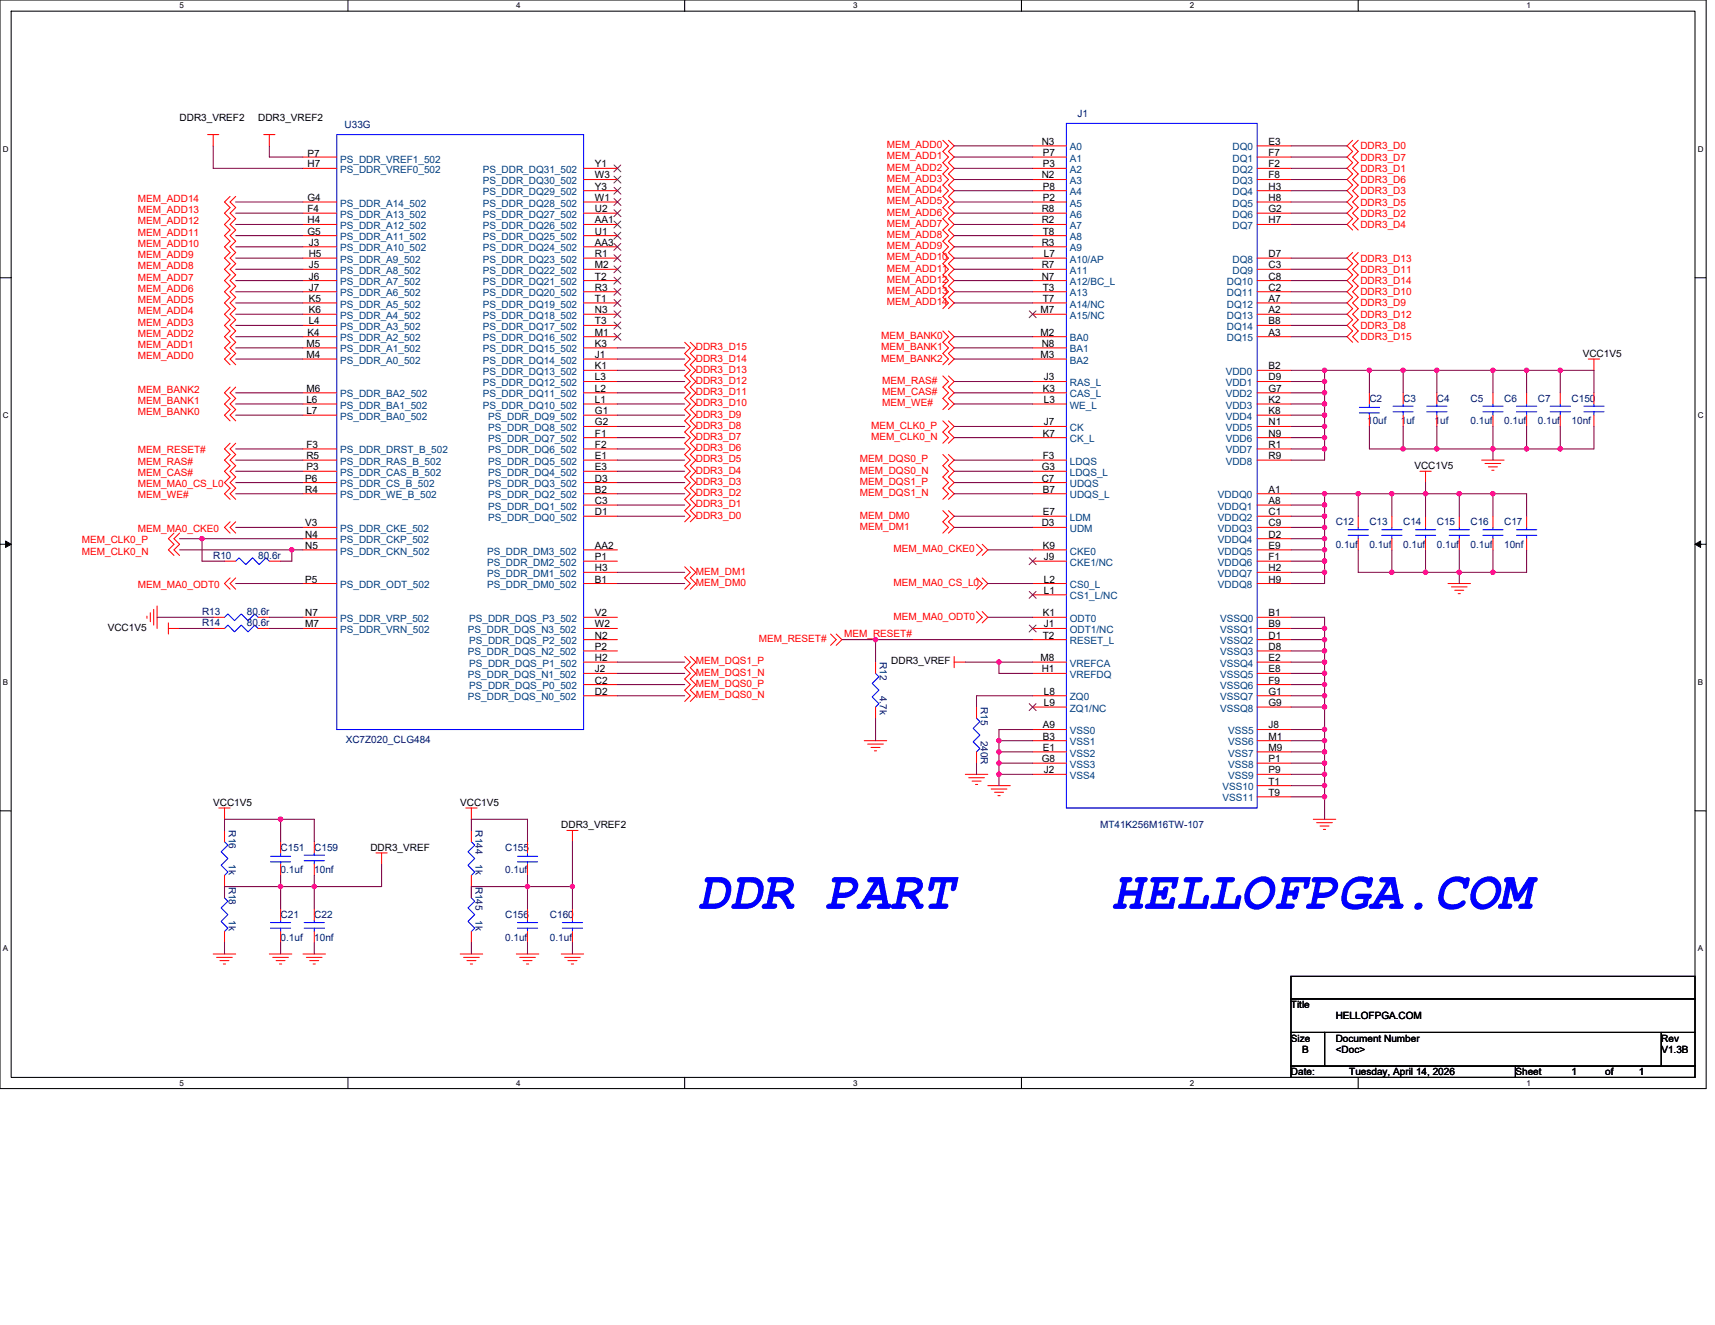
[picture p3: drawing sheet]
<svg xmlns="http://www.w3.org/2000/svg" width="279mm" height="216mm" viewBox="0 0 279 216" stroke-linecap="round" stroke-linejoin="round" font-family="sans-serif">
<path d="M0 0h278v177.4h-278zM1.8 1.8h274.3v173.8h-274.3z" fill="none" stroke="#000" stroke-width=".17"/>
<g fill="#fff">
<path d="M29.3 .2h.7v1.5h-.7z"/>
<path d="M29.3 175.7h.7v1.5h-.7z"/>
</g>
<path d="M56.7 0v1.8M56.7 175.6v1.8" fill="none" stroke="#000" stroke-width=".17"/>
<g fill="#fff">
<path d="M84.1 .2h.7v1.5h-.7z"/>
<path d="M84.1 175.7h.7v1.5h-.7z"/>
</g>
<path d="M111.5 0v1.8M111.5 175.6v1.8" fill="none" stroke="#000" stroke-width=".17"/>
<g fill="#fff">
<path d="M139 .2h.7v1.5h-.7z"/>
<path d="M139 175.7h.7v1.5h-.7z"/>
</g>
<path d="M166.4 0v1.8M166.4 175.6v1.8" fill="none" stroke="#000" stroke-width=".17"/>
<g fill="#fff">
<path d="M193.8 .2h.8v1.5h-.8z"/>
<path d="M193.8 175.7h.8v1.5h-.8z"/>
</g>
<path d="M221.3 0v1.8M221.3 175.6v1.8" fill="none" stroke="#000" stroke-width=".17"/>
<g fill="#fff">
<path d="M248.7 .2h.7v1.5h-.7z"/>
<path d="M248.7 175.7h.7v1.5h-.7z"/>
<path d="M.5 23.5h.9v1.5h-.9z"/>
<path d="M276.6 23.5h1v1.5h-1z"/>
<path d="M.5 67h.9v1.4h-.9z"/>
<path d="M276.6 67h1v1.4h-1z"/>
</g>
<path d="M0 45.3h1.8M276.1 45.3h1.9" fill="none" stroke="#000" stroke-width=".17"/>
<g fill="#fff">
<path d="M.5 110.4h.8v1.5h-.8z"/>
<path d="M276.6 110.4h.9v1.5h-.9z"/>
</g>
<path d="M0 88.7h1.8M276.1 88.7h1.9" fill="none" stroke="#000" stroke-width=".17"/>
<path d="M.9 88.2l.9 .5-.9 .5zM276.1 88.7l1-.5v1z" fill="#000" stroke="#000" stroke-width=".16"/>
<g fill="#fff">
<path d="M.5 153.8h.8v1.5h-.8z"/>
<path d="M276.6 153.8h.9v1.5h-.9z"/>
</g>
<path d="M0 132.1h1.8M276.1 132.1h1.9M210.3 159.1h65.8v3.7h-65.8zM210.3 162.8h65.8v5.4h-65.8zM210.3 168.2h5.5v5.5h-5.5zM210.3 173.7h36.6v1.9h-36.6zM215.8 168.2h54.9v5.5h-54.9zM246.9 173.7h29.2v1.9h-29.2zM270.7 168.2h5.4v5.5h-5.4z" fill="none" stroke="#000" stroke-width=".17"/>
<g fill="none" stroke="#f00" stroke-width=".17">
<path d="M33.8 21.9h1.8M34.7 21.9v1.9M37.5 32l-.9 .9 .9 .9-.9 .9 .9 .9-.9 1 .9 .9-.9 .9 .9 .9-.9 .9 .9 .9-.9 1 .9 .9-.9 .9 .9 .9-.9 .9 .9 .9-.9 .9 .9 1-.9 .9 .9 .9-.9 .9 .9 .9-.9 .9 .9 .9-.9 1 .9 .9-.9 .9 .9 .9-.9 .9 .9 .9M38.4 32l-.9 .9 .9 .9-.9 .9 .9 .9-.9 1 .9 .9-.9 .9 .9 .9-.9 .9 .9 .9-.9 1 .9 .9-.9 .9 .9 .9-.9 .9 .9 .9-.9 .9 .9 1-.9 .9 .9 .9-.9 .9 .9 .9-.9 .9 .9 .9-.9 1 .9 .9-.9 .9 .9 .9-.9 .9 .9 .9M43 21.9h1.8M43.9 21.9v1.9M49.4 32.9h5.5M49.4 34.7h5.5M49.4 36.6h5.5M49.4 38.4h5.5M49.4 27.4h5.5M49.4 25.6h5.5"/>
<path d="M95.1 38.4h5.5M95.1 36.6h5.5M95.1 34.7h5.5M95.1 32.9h5.5M95.1 31.1h5.5M95.1 29.3h5.5M95.1 27.4h5.5M153.6 22.9l.9 .9-.9 .9 .9 .9-.9 .9 .9 .9-.9 .9 .9 1-.9 .9 .9 .9-.9 .9 .9 .9-.9 .9 .9 .9-.9 .9 .9 1-.9 .9 .9 .9-.9 .9 .9 .9-.9 .9 .9 1-.9 .9 .9 .9-.9 .9 .9 .9-.9 .9 .9 .9-.9 1 .9 .9-.9 .9M154.5 22.9l.9 .9-.9 .9 .9 .9-.9 .9 .9 .9-.9 .9 .9 1-.9 .9 .9 .9-.9 .9 .9 .9-.9 .9 .9 .9-.9 .9 .9 1-.9 .9 .9 .9-.9 .9 .9 .9-.9 .9 .9 1-.9 .9 .9 .9-.9 .9 .9 .9-.9 .9 .9 .9-.9 1 .9 .9-.9 .9M168.2 23.8h5.5M168.2 25.6h5.5M168.2 27.4h5.5"/>
<path d="M168.2 29.3h5.5M168.2 31.1h5.5M168.2 32.9h5.5M168.2 34.7h5.5M168.2 36.6h5.5M168.2 38.4h5.5M204.8 23.8h5.5M204.8 25.6h5.5M204.8 27.4h5.5M204.8 29.3h5.5M204.8 31.1h5.5M204.8 32.9h5.5"/>
<path d="M204.8 34.7h5.5M204.8 36.6h5.5M220.4 22.9l-.9 .9 .9 .9-.9 .9 .9 .9-.9 .9 .9 .9-.9 1 .9 .9-.9 .9 .9 .9-.9 .9 .9 .9-.9 .9 .9 .9-.9 1 .9 .9M221.3 22.9l-.9 .9 .9 .9-.9 .9 .9 .9-.9 .9 .9 .9-.9 1 .9 .9-.9 .9 .9 .9-.9 .9 .9 .9-.9 .9 .9 .9-.9 1 .9 .9M49.4 40.2h5.5M49.4 42.1h5.5M49.4 43.9h5.5M49.4 45.7h5.5M49.4 47.5h5.5M49.4 49.4h5.5M49.4 51.2h5.5M49.4 53h5.5"/>
<path d="M49.4 54.9h5.5M49.4 56.7h5.5M49.4 58.5h5.5M95.1 58.5h5.5M95.1 56.7h5.5M95.1 54.9h5.5M95.1 53h5.5M95.1 51.2h5.5M95.1 49.4h5.5M95.1 47.5h5.5M95.1 45.7h5.5M95.1 43.9h5.5"/>
<path d="M95.1 42.1h5.5M95.1 40.2h5.5M111.5 55.8l1 .9-1 .9 1 .9-1 .9 1 .9-1 1 1 .9-1 .9 1 .9-1 .9 1 .9-1 .9 1 .9-1 1 1 .9-1 .9 1 .9-1 .9 1 1-1 .9 1 .9-1 .9 1 .9-1 .9 1 .9-1 .9 1 1-1 .9 1 .9-1 .9 1 .9-1 .9M112.5 55.8l.9 .9-.9 .9 .9 .9-.9 .9 .9 .9-.9 1 .9 .9-.9 .9 .9 .9-.9 .9 .9 .9-.9 .9 .9 .9-.9 1 .9 .9-.9 .9 .9 .9-.9 .9 .9 1-.9 .9 .9 .9-.9 .9 .9 .9-.9 .9 .9 .9-.9 .9 .9 1-.9 .9 .9 .9-.9 .9 .9 .9-.9 .9M153.6 53.9l.9 1-.9 .9 .9 .9-.9 .9 .9 .9-.9 .9M154.5 53.9l.9 1-.9 .9 .9 .9-.9 .9 .9 .9-.9 .9M168.2 40.2h5.5M168.2 42.1h5.5M168.2 43.9h5.5M168.2 45.7h5.5M168.2 47.5h5.5M168.2 49.4h5.5"/>
<path d="M168.2 51.2h5.5M168.2 54.9h5.5M168.2 56.7h5.5M168.2 58.5h5.5M204.8 42.1h5.5M204.8 43.9h5.5M204.8 45.7h5.5M204.8 47.5h5.5M204.8 49.4h5.5M204.8 51.2h5.5M204.8 53h5.5M204.8 54.9h5.5"/>
<path d="M220.4 41.1l-.9 1 .9 .9-.9 .9 .9 .9-.9 .9 .9 .9-.9 .9 .9 1-.9 .9 .9 .9-.9 .9 .9 .9-.9 .9 .9 .9-.9 1 .9 .9M221.3 41.1l-.9 1 .9 .9-.9 .9 .9 .9-.9 .9 .9 .9-.9 .9 .9 1-.9 .9 .9 .9-.9 .9 .9 .9-.9 .9 .9 .9-.9 1 .9 .9M258.8 58.5h1.8M259.7 58.5v1.8M37.5 63.1l-.9 .9 .9 .9-.9 .9 .9 .9-.9 .9 .9 1M37.5 72.2l-.9 1 .9 .9-.9 .9 .9 .9-.9 .9 .9 .9-.9 .9 .9 .9-.9 1 .9 .9M38.4 63.1l-.9 .9 .9 .9-.9 .9 .9 .9-.9 .9 .9 1M38.4 72.2l-.9 1 .9 .9-.9 .9 .9 .9-.9 .9 .9 .9-.9 .9 .9 .9-.9 1 .9 .9M49.4 73.2h5.5M49.4 64h5.5M49.4 65.8h5.5M49.4 67.6h5.5"/>
<path d="M49.4 78.6h5.5M49.4 76.8h5.5M49.4 75h5.5M95.1 78.6h5.5M95.1 76.8h5.5M95.1 75h5.5M95.1 73.2h5.5M95.1 71.3h5.5M95.1 69.5h5.5M95.1 67.6h5.5M95.1 65.8h5.5M95.1 64h5.5"/>
<path d="M95.1 62.2h5.5M95.1 60.3h5.5M153.6 61.3l.9 .9-.9 .9 .9 .9-.9 .9 .9 .9-.9 .9M153.6 68.6l.9 .9-.9 .9 .9 .9-.9 .9M153.6 74.1l.9 .9-.9 .9 .9 .9-.9 .9 .9 .9-.9 .9 .9 1-.9 .9M154.5 61.3l.9 .9-.9 .9 .9 .9-.9 .9 .9 .9-.9 .9M154.5 68.6l.9 .9-.9 .9 .9 .9-.9 .9M154.5 74.1l.9 .9-.9 .9 .9 .9-.9 .9 .9 .9-.9 .9 .9 1-.9 .9M168.2 62.2h5.5M168.2 64h5.5M168.2 65.8h5.5M168.2 69.5h5.5"/>
<path d="M168.2 71.3h5.5M168.2 75h5.5M168.2 76.8h5.5M168.2 78.6h5.5M204.8 60.3h5.5M204.8 62.2h5.5M204.8 64h5.5M204.8 65.8h5.5M204.8 67.6h5.5M204.8 69.5h5.5M204.8 71.3h5.5M204.8 73.2h5.5"/>
<path d="M204.8 75h5.5M223.1 67.6v1.9M223.1 64v1.8M228.6 64v1.8M228.6 67.6v1.9M231.3 76.8h1.9M232.2 76.8v1.8M234.1 64v1.8M234.1 67.6v1.9M241.4 75h3.6M241.9 75.5h2.6M242.5 76.1h1.4"/>
<path d="M243 76.6h.4M243.2 64v1.8M243.2 67.6v1.9M248.7 64v1.8M248.7 67.6v1.9M254.2 64v1.8M254.2 67.6v1.9M259.7 64v1.8M259.7 67.6v1.9M24.5 99.8v1.5M25 99.3v2.6M25.6 98.7v3.7"/>
<path d="M28.3 86.9l-.9 .9 .9 .9-.9 .9 .9 .9M29.3 86.9l-1 .9 1 .9-1 .9 1 .9M36.6 91.4h1.8M37.5 85l-.9 .9 .9 1M37.5 94.2l-.9 .9 .9 .9M38.4 85l-.9 .9 .9 1M38.4 94.2l-.9 .9 .9 .9M43.9 91.4h1.8M49.4 87.8h5.5M49.4 89.6h5.5M49.4 95.1h5.5M49.4 85.9h5.5"/>
<path d="M49.4 80.5h5.5M95.1 84.1h5.5M95.1 82.3h5.5M95.1 80.5h5.5M95.1 95.1h5.5M95.1 93.3h5.5M95.1 91.4h5.5M95.1 89.6h5.5M111.5 92.4l1 .9-1 .9 1 .9-1 .9M112.5 92.4l.9 .9-.9 .9 .9 .9-.9 .9M153.6 83.2l.9 .9-.9 .9 .9 .9-.9 1M154.5 83.2l.9 .9-.9 .9 .9 .9-.9 1"/>
<path d="M159.1 88.7l.9 .9-.9 .9M159.1 94.2l.9 .9-.9 .9M159.1 99.7l.9 .9-.9 .9M160 88.7l.9 .9-.9 .9M160 94.2l.9 .9-.9 .9M160 99.7l.9 .9-.9 .9M168.2 80.5h5.5M168.2 84.1h5.5M168.2 85.9h5.5M168.2 89.6h5.5M168.2 91.4h5.5M168.2 95.1h5.5"/>
<path d="M168.2 96.9h5.5M204.8 80.5h5.5M204.8 82.3h5.5M204.8 84.1h5.5M204.8 85.9h5.5M204.8 87.8h5.5M204.8 89.6h5.5M204.8 91.4h5.5M204.8 93.3h5.5M204.8 95.1h5.5M221.3 84.1v1.8M221.3 87.8v1.8"/>
<path d="M226.8 84.1v1.8M226.8 87.8v1.8M232.2 84.1v1.8M232.2 87.8v1.8M235.9 95.1h3.7M236.5 95.6h2.5M237 96.2h1.5M237.6 96.7h.3M237.7 84.1v1.8M237.7 87.8v1.8M243.2 84.1v1.8M243.2 87.8v1.8"/>
<path d="M248.7 84.1v1.8M248.7 87.8v1.8M23.9 100.4v.4M27.4 102.4h1.9M27.4 101.5v1.8M34.7 100.6h1.9M34.7 102.4h1.9M42.1 100.6h1.8M42.1 102.4h1.8M49.4 102.4h5.5M49.4 100.6h5.5M95.1 111.5h5.5"/>
<path d="M95.1 113.4h5.5M95.1 107.9h5.5M95.1 109.7h5.5M95.1 104.2h5.5M95.1 106.1h5.5M95.1 100.6h5.5M95.1 102.4h5.5M111.5 107l1 .9-1 .9 1 .9-1 .9 1 .9-1 1 1 .9-1 .9M112.5 107l.9 .9-.9 .9 .9 .9-.9 .9 .9 .9-.9 1 .9 .9-.9 .9M135.3 103.3l.9 .9-.9 1M136.2 103.3l1 .9-1 1M142.6 107.9v1.8"/>
<path d="M142.6 115.2v1.8M155.4 107.9h1.9M155.4 107v1.8M159.1 115.2v1.8M168.2 100.6h5.5M168.2 102.4h5.5M168.2 104.2h5.5M168.2 107.9h5.5M168.2 109.7h5.5M168.2 113.4h5.5M168.2 115.2h5.5M168.2 118.9h5.5"/>
<path d="M204.8 100.6h5.5M204.8 102.4h5.5M204.8 104.2h5.5M204.8 106.1h5.5M204.8 107.9h5.5M204.8 109.7h5.5M204.8 111.5h5.5M204.8 113.4h5.5M204.8 115.2h5.5M204.8 118.9h5.5M35.6 131.7h1.9M36.6 131.7v1.8"/>
<path d="M36.6 135.3v1.9M45.7 137.2v1.8M51.2 137.2v1.8M61.3 139h1.8M62.2 139v1.8M75.9 131.7h1.8M76.8 131.7v1.8M76.8 135.3v1.9M85.9 137.2v1.8M92.4 135.3h1.8M93.3 135.3v1.9M140.8 120.7h3.7"/>
<path d="M141.4 121.2h2.5M141.9 121.8h1.5M142.5 122.3h.3M157.3 126.2h3.6M157.8 126.7h2.6M158.4 127.3h1.4M158.9 127.8h.4M159.1 122.5v1.9M160.9 128h3.7M161.5 128.6h2.5M162 129.1h1.5M162.6 129.6h.3"/>
<path d="M168.2 120.7h5.5M168.2 122.5h5.5M168.2 124.4h5.5M168.2 126.2h5.5M204.8 120.7h5.5M204.8 122.5h5.5M204.8 124.4h5.5M204.8 126.2h5.5M204.8 128h5.5M204.8 129.8h5.5M214 133.5h3.6M214.5 134h2.6"/>
<path d="M215.1 134.6h1.4M215.6 135.1h.4M34.7 155.4h3.7M35.3 156h2.5M35.8 156.5h1.5M36.4 157.1h.3M36.6 142.6v3.7M36.6 151.8v1.8M43.9 155.4h3.6M44.4 156h2.6M45 156.5h1.4M45.5 157.1h.4"/>
<path d="M45.7 148.1v1.8M45.7 151.8v1.8M45.7 140.8v1.8M49.4 155.4h3.6M49.9 156h2.6M50.5 156.5h1.4M51 157.1h.4M51.2 140.8v1.8M51.2 148.1v1.8M51.2 151.8v1.8M75 155.4h3.6M75.5 156h2.6"/>
<path d="M76.1 156.5h1.4M76.6 157.1h.4M76.8 142.6v3.7M76.8 151.8v1.8M84.1 155.4h3.7M84.7 156h2.5M85.2 156.5h1.5M85.8 157.1h.3M85.9 148.1v1.8M85.9 151.8v1.8M85.9 140.8v1.8M91.4 155.4h3.7"/>
<path d="M92 156h2.5M92.5 156.5h1.5M93.1 157.1h.4M93.3 148.1v1.8M93.3 151.8v1.8"/>
</g>
<g fill="none" stroke="#00f" stroke-width=".17">
<path d="M54.9 21.9h40.2v97h-40.2zM173.7 20.1h31.1v111.6h-31.1zM221.5 66.4h3.2M221.5 67.3h3.2M223.1 67.3v.3M223.1 65.8v.6M226.9 67.1h3.3M226.9 66.2h3.3M228.6 65.8v.4M228.6 67.1v.5M232.4 67.1h3.3M232.4 66.2h3.3"/>
<path d="M234.1 65.8v.4M234.1 67.1v.5M241.6 67.1h3.3M241.6 66.2h3.3M243.2 65.8v.4M243.2 67.1v.5M247.1 67.1h3.3M247.1 66.2h3.3M248.7 65.8v.4M248.7 67.1v.5M252.5 67.1h3.3M252.5 66.2h3.3"/>
<path d="M254.2 65.8v.4M254.2 67.1v.5M258 67.1h3.3M258 66.2h3.3M259.7 65.8v.4M259.7 67.1v.5M38.4 91.4l.5-.5 1.1 1.1 1.1-1.1 1.1 1.1 1.1-1.1 .6 .5M219.6 87.2h3.3M219.6 86.3h3.3M221.3 85.9v.4M221.3 87.2v.6M225.1 87.2h3.3"/>
<path d="M225.1 86.3h3.3M226.8 85.9v.4M226.8 87.2v.6M230.6 87.2h3.3M230.6 86.3h3.3M232.2 85.9v.4M232.2 87.2v.6M236.1 87.2h3.3M236.1 86.3h3.3M237.7 85.9v.4M237.7 87.2v.6M241.6 87.2h3.3"/>
<path d="M241.6 86.3h3.3M243.2 85.9v.4M243.2 87.2v.6M247.1 87.2h3.3M247.1 86.3h3.3M248.7 85.9v.4M248.7 87.2v.6M36.6 100.6l.5-.6 1.1 1.1 1.1-1.1 1.1 1.1 1.1-1.1 .6 .6M36.6 102.4l.5-.5 1.1 1.1 1.1-1.1 1.1 1.1 1.1-1.1 .6 .5M142.6 109.7l.6 .6-1.1 1.1 1.1 1.1-1.1 1.1 1.1 1.1-.6 .5M159.1 117l.5 .6-1.1 1.1 1.1 1.1-1.1 1.1 1.1 1.1-.5 .5M36.6 137.2l.5 .5-1.1 1.1 1.1 1.1-1.1 1.1 1.1 1.1-.5 .5"/>
<path d="M44.1 139.5h3.2M45.7 139v.5M49.6 139.3h3.3M51.2 139v.3M76.8 137.2l.5 .5-1.1 1.1 1.1 1.1-1.1 1.1 1.1 1.1-.5 .5M84.3 139.5h3.3M85.9 139v.5M36.6 146.3l.5 .6-1.1 1 1.1 1.1-1.1 1.1 1.1 1.1-.5 .6M44.1 140.4h3.2M44.1 151.2h3.2M44.1 150.3h3.2M45.7 149.9v.4"/>
<path d="M45.7 151.2v.6M45.7 140.4v.4M49.6 140.3h3.3M49.6 151.2h3.3M49.6 150.3h3.3M51.2 140.3v.5M51.2 149.9v.4M51.2 151.2v.6M76.8 146.3l.5 .6-1.1 1 1.1 1.1-1.1 1.1 1.1 1.1-.5 .6M84.3 140.4h3.3M84.3 151.2h3.3M84.3 150.3h3.3"/>
<path d="M85.9 149.9v.4M85.9 151.2v.6M85.9 140.4v.4M91.6 151.2h3.3M91.6 150.3h3.3M93.3 149.9v.4M93.3 151.2v.6"/>
</g>
<g fill="none" stroke="#804000" stroke-width=".16">
<path d="M100 39.7l1.2 1.1M100 37.8l1.2 1.2M100 36l1.2 1.1M100 34.2l1.2 1.1M100 32.4l1.2 1.1M100 30.5l1.2 1.1M100 28.7l1.2 1.1M100 26.9l1.2 1.1M101.1 39.7l-1.1 1.1M101.1 37.8l-1.1 1.2M101.1 36l-1.1 1.1M101.1 34.2l-1.1 1.1"/>
<path d="M101.1 32.4l-1.1 1.1M101.1 30.5l-1.1 1.1M101.1 28.7l-1.1 1.1M101.1 26.9l-1.1 1.1M100 54.3l1.2 1.1M100 52.5l1.2 1.1M100 50.7l1.2 1.1M100 48.8l1.2 1.1M100 47l1.2 1.1M100 45.2l1.2 1.1M100 43.3l1.2 1.1M100 41.5l1.2 1.1"/>
<path d="M101.1 54.3l-1.1 1.1M101.1 52.5l-1.1 1.1M101.1 50.7l-1.1 1.1M101.1 48.8l-1.1 1.1M101.1 47l-1.1 1.1M101.1 45.2l-1.1 1.1M101.1 43.3l-1.1 1.1M101.1 41.5l-1.1 1.1M167.7 50.7l1.1 1.1M168.8 50.7l-1.1 1.1M167.7 90.9l1.1 1.1M167.7 96.4l1.1 1.1"/>
<path d="M168.8 90.9l-1.1 1.1M168.8 96.4l-1.1 1.1M167.7 101.9l1.1 1.1M167.7 114.7l1.1 1.1M168.8 101.9l-1.1 1.1M168.8 114.7l-1.1 1.1"/>
</g>
<g fill="none" stroke="#800040" stroke-width=".17">
<path d="M34.7 23.8v3.6h14.7M38.4 32.9h11M38.4 34.7h11M38.4 36.6h11M38.4 38.4h11M43.9 23.8v1.8h5.5M155.4 23.8h12.8M155.4 25.6h12.8M155.4 27.4h12.8M155.4 29.3h12.8M155.4 31.1h12.8M155.4 32.9h12.8"/>
<path d="M155.4 34.7h12.8M155.4 36.6h12.8M155.4 38.4h12.8M210.3 23.8h9.2M210.3 25.6h9.2M210.3 27.4h9.2M210.3 29.3h9.2M210.3 31.1h9.2M210.3 32.9h9.2M210.3 34.7h9.2M210.3 36.6h9.2M38.4 40.2h11"/>
<path d="M38.4 42.1h11M38.4 43.9h11M38.4 45.7h11M38.4 47.5h11M38.4 49.4h11M38.4 51.2h11M38.4 53h11M38.4 54.9h11M38.4 56.7h11M38.4 58.5h11M100.6 56.7h10.9M100.6 58.5h10.9"/>
<path d="M155.4 40.2h12.8M155.4 42.1h12.8M155.4 43.9h12.8M155.4 45.7h12.8M155.4 47.5h12.8M155.4 49.4h12.8M155.4 54.9h12.8M155.4 56.7h12.8M155.4 58.5h12.8M210.3 42.1h9.2M210.3 43.9h9.2M210.3 45.7h9.2"/>
<path d="M210.3 47.5h9.2M210.3 49.4h9.2M210.3 51.2h9.2M210.3 53h9.2M210.3 54.9h9.2M38.4 64h11M38.4 67.6h11M38.4 65.8h11M38.4 73.2h11M38.4 75h11M38.4 76.8h11M38.4 78.6h11"/>
<path d="M100.6 60.3h10.9M100.6 62.2h10.9M100.6 64h10.9M100.6 65.8h10.9M100.6 67.6h10.9M100.6 69.5h10.9M100.6 71.3h10.9M100.6 73.2h10.9M100.6 75h10.9M100.6 76.8h10.9M100.6 78.6h10.9M155.4 62.2h12.8"/>
<path d="M155.4 64h12.8M155.4 65.8h12.8M155.4 69.5h12.8M155.4 71.3h12.8M155.4 75h12.8M155.4 76.8h12.8M155.4 78.6h12.8M210.3 60.3h5.5M210.3 62.2h5.5M210.3 64h5.5M210.3 65.8h5.5M210.3 67.6h5.5"/>
<path d="M210.3 69.5h5.5M210.3 71.3h5.5M210.3 73.2h5.5M215.8 60.3v1.9M215.8 62.2v1.8M215.8 64v1.8M215.8 65.8v1.8M215.8 67.6v1.9M215.8 69.5v1.8M215.8 71.3v1.9M215.8 73.2v1.8h-5.5M215.8 60.3h7.3"/>
<path d="M223.1 60.3h5.5M223.1 60.3v3.7M223.1 69.5v3.7h5.5M228.6 73.2h5.5M228.6 69.5v3.7M228.6 60.3h5.5M228.6 60.3v3.7M232.2 78.6v1.9M234.1 73.2h9.1M234.1 69.5v3.7M234.1 60.3h9.1M234.1 60.3v3.7"/>
<path d="M243.2 73.2h5.5M243.2 60.3h5.5M243.2 60.3v3.7M243.2 69.5v3.7M243.2 73.2v1.8M248.7 69.5v3.7M248.7 60.3h5.5M248.7 73.2h5.5M248.7 60.3v3.7M254.2 69.5v3.7M254.2 60.3h5.5v3.7M254.2 60.3v3.7"/>
<path d="M259.7 69.5v3.7h-5.5M29.3 87.8h3.6M29.3 89.6h18.2M32.9 87.8h16.5M32.9 87.8v3.6h3.7M38.4 95.1h11M38.4 85.9h11M38.4 80.5h11M47.5 89.6v1.8h-1.8M47.5 89.6h1.9M100.6 95.1h10.9M100.6 82.3h10.9"/>
<path d="M100.6 84.1h10.9M100.6 93.3h10.9M100.6 80.5h10.9M155.4 84.1h12.8M155.4 85.9h12.8M155.4 80.5h12.8M160.9 95.1h7.3M160.9 89.6h7.3M210.3 82.3h5.5M210.3 84.1h5.5M210.3 85.9h5.5M210.3 87.8h5.5"/>
<path d="M210.3 89.6h5.5M210.3 91.4h5.5M210.3 93.3h5.5M210.3 80.5h5.5M215.8 82.3v1.8M215.8 84.1v1.8M215.8 85.9v1.9M215.8 87.8v1.8M215.8 89.6v1.8M215.8 91.4v1.9M215.8 93.3v1.8h-5.5M215.8 80.5h5.5"/>
<path d="M215.8 80.5v1.8M221.3 89.6v3.7h5.5M221.3 80.5h5.5M221.3 80.5v3.6M226.8 89.6v3.7M226.8 80.5h5.4M226.8 93.3h5.4M226.8 80.5v3.6M232.2 80.5h5.5M232.2 93.3h5.5M232.2 80.5v3.6M232.2 89.6v3.7"/>
<path d="M237.7 93.3h5.5M237.7 89.6v3.7M237.7 93.3v1.8M237.7 80.5h5.5M237.7 80.5v3.6M243.2 80.5h5.5v3.6M243.2 80.5v3.6M243.2 89.6v3.7M248.7 89.6v3.7h-5.5M25.6 100.6h9.1M29.3 102.4h5.4M43.9 100.6h5.5"/>
<path d="M43.9 102.4h5.5M100.6 113.4h10.9M100.6 107.9h10.9M100.6 109.7h10.9M100.6 111.5h10.9M137.2 104.2h5.4M142.6 104.2v3.7M142.6 104.2h25.6M142.6 117v3.7M157.3 107.9h5.5M160.9 100.6h7.3M162.8 107.9v1.8h5.4"/>
<path d="M162.8 107.9h5.4M168.2 113.4h-9.1v1.8M168.2 118.9h-5.4v1.8M210.3 100.6h5.5v1.8M210.3 102.4h5.5M210.3 113.4h5.5M210.3 104.2h5.5M210.3 106.1h5.5M210.3 107.9h5.5M210.3 109.7h5.5M210.3 111.5h5.5M210.3 115.2h5.5"/>
<path d="M210.3 118.9h5.5M215.8 102.4v1.8M215.8 113.4v1.8M215.8 104.2v1.9M215.8 106.1v1.8M215.8 107.9v1.8M215.8 109.7v1.8M215.8 111.5v1.9M215.8 115.2v3.7M215.8 118.9v1.8M45.7 133.5h5.5v3.7M45.7 133.5h-9.1v1.8"/>
<path d="M45.7 133.5v3.7M76.8 135.3v-1.8h9.1v3.7M93.3 137.2v7.3M159.1 124.4v1.8M162.8 120.7v1.8M162.8 122.5v1.9M162.8 124.4v1.8M162.8 126.2v1.8M162.8 120.7h5.4M162.8 122.5h5.4M162.8 124.4h5.4M162.8 126.2h5.4"/>
<path d="M210.3 120.7h5.5M210.3 122.5h5.5M210.3 124.4h5.5M210.3 126.2h5.5M210.3 128h5.5M210.3 129.8h5.5M215.8 120.7v1.8M215.8 122.5v1.9M215.8 124.4v1.8M215.8 126.2v1.8M215.8 128v1.8M215.8 129.8v3.7"/>
<path d="M36.6 153.6v1.8M45.7 144.5h5.5M45.7 142.6v1.9M45.7 144.5h-9.1v1.8M45.7 144.5v3.6M45.7 153.6v1.8M51.2 142.6v1.9M51.2 144.5v3.6M51.2 153.6v1.8M62.2 140.8v3.7h-11M76.8 153.6v1.8M85.9 153.6v1.8"/>
<path d="M85.9 142.6v1.9M85.9 144.5h-9.1v1.8M85.9 144.5v3.6M85.9 144.5h7.4M93.3 144.5v3.6M93.3 153.6v1.8"/>
</g>
<g fill="#f0f" stroke="#f0f" stroke-width=".17">
<circle cx="223.1" cy="60.3" r=".36"/>
<circle cx="215.8" cy="60.3" r=".35"/>
<circle cx="228.6" cy="60.3" r=".36"/>
<circle cx="234.1" cy="60.3" r=".35"/>
<circle cx="248.7" cy="60.3" r=".35"/>
<circle cx="243.2" cy="60.3" r=".35"/>
<circle cx="254.2" cy="60.3" r=".35"/>
<circle cx="215.8" cy="62.2" r=".35"/>
<circle cx="215.8" cy="64" r=".36"/>
<circle cx="215.8" cy="65.8" r=".35"/>
<circle cx="215.8" cy="69.5" r=".35"/>
<circle cx="215.8" cy="67.6" r=".36"/>
<circle cx="234.1" cy="73.1" r=".36"/>
<circle cx="254.2" cy="73.1" r=".36"/>
<circle cx="215.8" cy="71.3" r=".35"/>
<circle cx="215.8" cy="73.1" r=".36"/>
<circle cx="228.6" cy="73.1" r=".36"/>
<circle cx="248.7" cy="73.1" r=".36"/>
<circle cx="243.2" cy="73.1" r=".36"/>
<circle cx="215.8" cy="80.4" r=".35"/>
<circle cx="221.3" cy="80.4" r=".35"/>
<circle cx="226.7" cy="80.4" r=".35"/>
<circle cx="232.2" cy="80.4" r=".36"/>
<circle cx="237.7" cy="80.4" r=".36"/>
<circle cx="243.2" cy="80.4" r=".35"/>
<circle cx="215.8" cy="82.3" r=".36"/>
<circle cx="215.8" cy="84.1" r=".35"/>
<circle cx="215.8" cy="85.9" r=".36"/>
<circle cx="32.9" cy="87.8" r=".35"/>
<circle cx="215.8" cy="87.8" r=".35"/>
<circle cx="47.5" cy="89.6" r=".35"/>
<circle cx="215.8" cy="91.4" r=".36"/>
<circle cx="215.8" cy="89.6" r=".35"/>
<circle cx="226.7" cy="93.2" r=".35"/>
<circle cx="232.2" cy="93.2" r=".36"/>
<circle cx="237.7" cy="93.2" r=".36"/>
<circle cx="243.2" cy="93.2" r=".35"/>
<circle cx="215.8" cy="93.2" r=".35"/>
<circle cx="215.8" cy="102.4" r=".35"/>
<circle cx="142.6" cy="104.2" r=".36"/>
<circle cx="215.8" cy="104.2" r=".36"/>
<circle cx="215.8" cy="106.1" r=".35"/>
<circle cx="162.7" cy="107.9" r=".35"/>
<circle cx="215.8" cy="109.7" r=".36"/>
<circle cx="215.8" cy="107.9" r=".35"/>
<circle cx="215.8" cy="113.4" r=".36"/>
<circle cx="215.8" cy="111.5" r=".35"/>
<circle cx="45.7" cy="133.5" r=".36"/>
<circle cx="215.8" cy="115.2" r=".35"/>
<circle cx="215.8" cy="118.8" r=".36"/>
<circle cx="162.7" cy="120.7" r=".35"/>
<circle cx="215.8" cy="120.7" r=".35"/>
<circle cx="162.7" cy="122.5" r=".36"/>
<circle cx="215.8" cy="122.5" r=".36"/>
<circle cx="215.8" cy="124.3" r=".35"/>
<circle cx="45.7" cy="144.4" r=".36"/>
<circle cx="51.2" cy="144.4" r=".35"/>
<circle cx="93.2" cy="144.4" r=".35"/>
<circle cx="85.9" cy="144.4" r=".36"/>
<circle cx="162.7" cy="126.2" r=".35"/>
<circle cx="162.7" cy="124.3" r=".35"/>
<circle cx="215.8" cy="128" r=".36"/>
<circle cx="215.8" cy="126.2" r=".35"/>
<circle cx="215.8" cy="129.8" r=".35"/>
</g>
<g font-size="8.8" fill="#00f">
<text x="113.4" y="148.1">DDR PART</text>
<text x="181" y="148.1">HELLOFPGA.COM</text>
</g>
<g font-size="1.6">
<text x="29.3" y="19.8">DDR3_VREF2</text>
<text x="42.1" y="19.8">DDR3_VREF2</text>
<text x="169.7" y="23.6">N3</text>
<text x="206.7" y="23.6">E3</text>
<text x="50.1" y="27.3">H7</text>
<text x="50.1" y="25.6">P7</text>
<text x="96.9" y="29.1">W3</text>
<text x="96.9" y="27.3">Y1</text>
<text x="169.7" y="29.1">N2</text>
<text x="169.9" y="25.4">P7</text>
<text x="169.9" y="27.3">P3</text>
<text x="206.7" y="25.4">F7</text>
<text x="206.7" y="27.3">F2</text>
<text x="206.7" y="29.1">F8</text>
<text x="50.1" y="32.7">G4</text>
<text x="50.1" y="34.6">F4</text>
<text x="96.9" y="34.6">U2</text>
<text x="96.9" y="32.7">W1</text>
<text x="96.9" y="30.9">Y3</text>
<text x="169.7" y="34.6">R8</text>
<text x="169.9" y="30.9">P8</text>
<text x="169.9" y="32.7">P2</text>
<text x="206.7" y="30.9">H3</text>
<text x="206.7" y="32.7">H8</text>
<text x="206.7" y="34.6">G2</text>
<text x="50.1" y="36.4">H4</text>
<text x="50.1" y="38.2">G5</text>
<text x="50.3" y="40.1">J3</text>
<text x="50.3" y="41.9">H5</text>
<text x="96.9" y="41.9">R1</text>
<text x="96.9" y="40.1">AA3</text>
<text x="96.9" y="38.2">U1</text>
<text x="96.9" y="36.4">AA1</text>
<text x="169.7" y="36.4">R2</text>
<text x="169.7" y="40.1">R3</text>
<text x="169.9" y="38.2">T8</text>
<text x="170.1" y="41.9">L7</text>
<text x="206.7" y="36.4">H7</text>
<text x="206.7" y="41.9">D7</text>
<text x="50.3" y="43.7">J5</text>
<text x="50.3" y="45.6">J6</text>
<text x="50.3" y="47.4">J7</text>
<text x="96.9" y="47.4">R3</text>
<text x="96.9" y="45.6">T2</text>
<text x="96.9" y="43.7">M2</text>
<text x="169.7" y="43.7">R7</text>
<text x="169.7" y="45.6">N7</text>
<text x="169.9" y="47.4">T3</text>
<text x="206.7" y="45.6">C8</text>
<text x="206.7" y="47.4">C2</text>
<text x="206.7" y="43.7">C3</text>
<text x="50.3" y="49.2">K5</text>
<text x="50.3" y="51">K6</text>
<text x="50.3" y="52.9">L4</text>
<text x="96.9" y="52.9">T3</text>
<text x="96.9" y="51">N3</text>
<text x="96.9" y="49.2">T1</text>
<text x="169.5" y="51">M7</text>
<text x="169.9" y="49.2">T7</text>
<text x="206.7" y="49.2">A7</text>
<text x="206.7" y="51">A2</text>
<text x="206.7" y="52.9">B8</text>
<text x="49.9" y="56.5">M5</text>
<text x="49.9" y="58.4">M4</text>
<text x="50.1" y="54.7">K4</text>
<text x="96.9" y="58.4">J1</text>
<text x="96.9" y="56.5">K3</text>
<text x="96.9" y="54.7">M1</text>
<text x="169.5" y="54.7">M2</text>
<text x="169.5" y="58.4">M3</text>
<text x="169.7" y="56.5">N8</text>
<text x="206.7" y="54.7">A3</text>
<text x="257.9" y="58.2">VCC1V5</text>
<text x="49.9" y="63.8">M6</text>
<text x="49.9" y="65.7">L6</text>
<text x="96.9" y="65.7">L1</text>
<text x="96.9" y="63.8">L2</text>
<text x="96.9" y="62">L3</text>
<text x="96.9" y="60.2">K1</text>
<text x="169.9" y="63.8">K3</text>
<text x="170.1" y="62">J3</text>
<text x="170.1" y="65.7">L3</text>
<text x="206.7" y="60.2">B2</text>
<text x="206.7" y="62">D9</text>
<text x="206.7" y="63.8">G7</text>
<text x="206.7" y="65.7">K2</text>
<text x="49.9" y="67.5">L7</text>
<text x="96.9" y="71.1">F1</text>
<text x="96.9" y="69.3">G2</text>
<text x="96.9" y="67.5">G1</text>
<text x="169.9" y="71.1">K7</text>
<text x="170.1" y="69.3">J7</text>
<text x="206.7" y="67.5">K8</text>
<text x="206.7" y="69.3">N1</text>
<text x="206.7" y="71.1">N9</text>
<text x="49.9" y="73">F3</text>
<text x="49.9" y="76.6">P3</text>
<text x="49.9" y="74.8">R5</text>
<text x="96.9" y="76.6">E3</text>
<text x="96.9" y="74.8">E1</text>
<text x="96.9" y="73">F2</text>
<text x="169.7" y="76.6">G3</text>
<text x="169.9" y="74.8">F3</text>
<text x="206.7" y="73">R1</text>
<text x="206.7" y="74.8">R9</text>
<text x="230.4" y="76.5">VCC1V5</text>
<text x="49.7" y="78.5">P6</text>
<text x="49.7" y="80.3">R4</text>
<text x="96.9" y="83.9">D1</text>
<text x="96.9" y="82.1">C3</text>
<text x="96.9" y="80.3">B2</text>
<text x="96.9" y="78.5">D3</text>
<text x="169.7" y="78.5">C7</text>
<text x="169.9" y="80.3">B7</text>
<text x="169.9" y="83.9">E7</text>
<text x="206.7" y="80.3">A1</text>
<text x="206.7" y="82.1">A8</text>
<text x="206.7" y="83.9">C1</text>
<text x="49.7" y="87.6">N4</text>
<text x="49.7" y="89.4">N5</text>
<text x="49.7" y="85.8">V3</text>
<text x="96.9" y="89.4">AA2</text>
<text x="169.7" y="85.8">D3</text>
<text x="169.9" y="89.4">K9</text>
<text x="206.7" y="85.8">C9</text>
<text x="206.7" y="87.6">D2</text>
<text x="206.7" y="89.4">E9</text>
<text x="49.7" y="94.9">P5</text>
<text x="96.9" y="94.9">B1</text>
<text x="96.9" y="93.1">H3</text>
<text x="96.9" y="91.3">P1</text>
<text x="170.1" y="91.3">J9</text>
<text x="170.1" y="94.9">L2</text>
<text x="206.7" y="91.3">F1</text>
<text x="206.7" y="93.1">H2</text>
<text x="206.7" y="94.9">H9</text>
<text x="49.7" y="100.4">N7</text>
<text x="96.9" y="100.4">V2</text>
<text x="169.9" y="100.4">K1</text>
<text x="170.1" y="96.8">L1</text>
<text x="206.7" y="100.4">B1</text>
<text x="17.5" y="102.8">VCC1V5</text>
<text x="49.7" y="102.2">M7</text>
<text x="96.9" y="107.7">H2</text>
<text x="96.9" y="104.1">N2</text>
<text x="96.9" y="105.9">P2</text>
<text x="96.9" y="102.2">W2</text>
<text x="169.5" y="107.7">M8</text>
<text x="169.9" y="104.1">T2</text>
<text x="170.1" y="102.2">J1</text>
<text x="206.7" y="102.2">B9</text>
<text x="206.7" y="104.1">D1</text>
<text x="206.7" y="105.9">D8</text>
<text x="206.7" y="107.7">E2</text>
<text x="96.9" y="111.4">C2</text>
<text x="96.9" y="113.2">D2</text>
<text x="96.9" y="109.6">J2</text>
<text x="145.2" y="108.3">DDR3_VREF</text>
<text x="169.7" y="109.6">H1</text>
<text x="170.1" y="113.2">L8</text>
<text x="206.7" y="109.6">E8</text>
<text x="206.7" y="111.4">F9</text>
<text x="206.7" y="113.2">G1</text>
<text x="169.9" y="118.7">A9</text>
<text x="170.1" y="115">L9</text>
<text x="206.7" y="115">G9</text>
<text x="206.7" y="118.7">J8</text>
<text x="169.7" y="124.2">G8</text>
<text x="169.9" y="120.5">B3</text>
<text x="169.9" y="122.4">E1</text>
<text x="206.7" y="120.5">M1</text>
<text x="206.7" y="122.4">M9</text>
<text x="206.7" y="124.2">P1</text>
<text x="34.7" y="131.3">VCC1V5</text>
<text x="75" y="131.3">VCC1V5</text>
<text x="170.1" y="126">J2</text>
<text x="206.7" y="127.8">T1</text>
<text x="206.7" y="129.7">T9</text>
<text x="206.7" y="126">P9</text>
<text x="91.4" y="135">DDR3_VREF2</text>
<text x="60.3" y="138.6">DDR3_VREF</text>
<text x="210.3" y="164.2">Title</text>
<text x="217.6" y="166.1">HELLOFPGA.COM</text>
<text x="210.3" y="169.7">Size</text>
<text x="212.1" y="171.6">B</text>
<text x="217.6" y="169.7">Document Number</text>
<text x="217.6" y="171.6">&lt;Doc&gt;</text>
<text x="270.7" y="169.7">Rev</text>
<text x="270.7" y="171.6">V1.3B</text>
<text x="210.3" y="175.2">Date:</text>
<text x="219.8" y="175.2">Tuesday, April 14, 2026</text>
<text x="246.9" y="175.2">Sheet</text>
<text x="256" y="175.2">1</text>
<text x="261.5" y="175.2">of</text>
<text x="267" y="175.2">1</text>
</g>
<g font-size="1.6" fill="#000080">
<text x="56.1" y="20.8">U33G</text>
<text x="175.6" y="19">J1</text>
<text x="223.1" y="65.5">C2</text>
<text x="228.6" y="65.5">C3</text>
<text x="234.1" y="65.5">C4</text>
<text x="239.6" y="65.5">C5</text>
<text x="245" y="65.5">C6</text>
<text x="250.5" y="65.5">C7</text>
<text x="256" y="65.5">C150</text>
<text x="222.7" y="69.1">10uf</text>
<text x="228.2" y="69.1">1uf</text>
<text x="233.7" y="69.1">1uf</text>
<text x="239.6" y="69.1">0.1uf</text>
<text x="245" y="69.1">0.1uf</text>
<text x="250.5" y="69.1">0.1uf</text>
<text x="256" y="69.1">10nf</text>
<text x="217.6" y="85.6">C12</text>
<text x="217.6" y="89.3">0.1uf</text>
<text x="223.1" y="85.6">C13</text>
<text x="223.1" y="89.3">0.1uf</text>
<text x="228.6" y="85.6">C14</text>
<text x="228.6" y="89.3">0.1uf</text>
<text x="234.1" y="85.6">C15</text>
<text x="234.1" y="89.3">0.1uf</text>
<text x="239.6" y="85.6">C16</text>
<text x="239.6" y="89.3">0.1uf</text>
<text x="245" y="85.6">C17</text>
<text x="245" y="89.3">10nf</text>
<text x="34.7" y="91.1">R10</text>
<text x="42.1" y="91.1">80.6r</text>
<text x="32.9" y="100.2">R13</text>
<text x="40.2" y="100.2">80.6r</text>
<text x="32.9" y="102.1">R14</text>
<text x="40.2" y="102.1">80.6r</text>
<text x="143.3" y="107.9" transform="rotate(90 143.3 107.9)">R12</text>
<text x="143.3" y="113.4" transform="rotate(90 143.3 113.4)">4.7k</text>
<text x="159.8" y="115.2" transform="rotate(90 159.8 115.2)">R15</text>
<text x="56.3" y="121.1">XC7Z020_CLG484</text>
<text x="159.8" y="120.7" transform="rotate(90 159.8 120.7)">240R</text>
<text x="37.3" y="135.3" transform="rotate(90 37.3 135.3)">R16</text>
<text x="77.5" y="135.3" transform="rotate(90 77.5 135.3)">R144</text>
<text x="179.2" y="135">MT41K256M16TW-107</text>
<text x="37.3" y="140.8" transform="rotate(90 37.3 140.8)">1k</text>
<text x="45.7" y="138.6">C151</text>
<text x="45.7" y="142.3">0.1uf</text>
<text x="51.2" y="138.6">C159</text>
<text x="51.2" y="142.3">10nf</text>
<text x="77.5" y="140.8" transform="rotate(90 77.5 140.8)">1k</text>
<text x="82.3" y="138.6">C155</text>
<text x="82.3" y="142.3">0.1uf</text>
<text x="37.3" y="144.5" transform="rotate(90 37.3 144.5)">R18</text>
<text x="37.3" y="149.9" transform="rotate(90 37.3 149.9)">1k</text>
<text x="45.7" y="149.6">C21</text>
<text x="51.2" y="149.6">C22</text>
<text x="77.5" y="144.5" transform="rotate(90 77.5 144.5)">R145</text>
<text x="77.5" y="149.9" transform="rotate(90 77.5 149.9)">1k</text>
<text x="82.3" y="149.6">C156</text>
<text x="89.6" y="149.6">C160</text>
<text x="45.7" y="153.3">0.1uf</text>
<text x="51.2" y="153.3">10nf</text>
<text x="82.3" y="153.3">0.1uf</text>
<text x="89.6" y="153.3">0.1uf</text>
</g>
<g font-size="1.6" fill="#004080">
<text x="55.4" y="28.2">PS_DDR_VREF0_502</text>
<text x="55.4" y="26.5">PS_DDR_VREF1_502</text>
<text x="78.6" y="30">PS_DDR_DQ30_502</text>
<text x="78.6" y="28.2">PS_DDR_DQ31_502</text>
<text x="174.3" y="24.5">A0</text>
<text x="174.3" y="26.4">A1</text>
<text x="174.3" y="28.2">A2</text>
<text x="174.3" y="30">A3</text>
<text x="200.8" y="24.5">DQ0</text>
<text x="200.8" y="26.4">DQ1</text>
<text x="200.8" y="28.2">DQ2</text>
<text x="200.8" y="30">DQ3</text>
<text x="55.4" y="33.7">PS_DDR_A14_502</text>
<text x="55.4" y="35.5">PS_DDR_A13_502</text>
<text x="78.6" y="35.5">PS_DDR_DQ27_502</text>
<text x="78.6" y="33.7">PS_DDR_DQ28_502</text>
<text x="78.6" y="31.8">PS_DDR_DQ29_502</text>
<text x="174.3" y="31.8">A4</text>
<text x="174.3" y="33.7">A5</text>
<text x="174.3" y="35.5">A6</text>
<text x="200.8" y="31.8">DQ4</text>
<text x="200.8" y="33.7">DQ5</text>
<text x="200.8" y="35.5">DQ6</text>
<text x="55.4" y="37.3">PS_DDR_A12_502</text>
<text x="55.4" y="39.1">PS_DDR_A11_502</text>
<text x="55.4" y="41">PS_DDR_A10_502</text>
<text x="78.6" y="41">PS_DDR_DQ24_502</text>
<text x="78.6" y="39.1">PS_DDR_DQ25_502</text>
<text x="78.6" y="37.3">PS_DDR_DQ26_502</text>
<text x="174.3" y="37.3">A7</text>
<text x="174.3" y="39.1">A8</text>
<text x="174.3" y="41">A9</text>
<text x="200.8" y="37.3">DQ7</text>
<text x="55.4" y="42.8">PS_DDR_A9_502</text>
<text x="55.4" y="44.6">PS_DDR_A8_502</text>
<text x="55.4" y="46.5">PS_DDR_A7_502</text>
<text x="78.6" y="46.5">PS_DDR_DQ21_502</text>
<text x="78.6" y="44.6">PS_DDR_DQ22_502</text>
<text x="78.6" y="42.8">PS_DDR_DQ23_502</text>
<text x="174.3" y="42.8">A10/AP</text>
<text x="174.3" y="44.6">A11</text>
<text x="174.3" y="46.5">A12/BC_L</text>
<text x="199.9" y="46.5">DQ10</text>
<text x="200.8" y="42.8">DQ8</text>
<text x="200.8" y="44.6">DQ9</text>
<text x="55.4" y="48.3">PS_DDR_A6_502</text>
<text x="55.4" y="50.1">PS_DDR_A5_502</text>
<text x="55.4" y="51.9">PS_DDR_A4_502</text>
<text x="55.4" y="53.8">PS_DDR_A3_502</text>
<text x="78.6" y="53.8">PS_DDR_DQ17_502</text>
<text x="78.6" y="51.9">PS_DDR_DQ18_502</text>
<text x="78.6" y="50.1">PS_DDR_DQ19_502</text>
<text x="78.6" y="48.3">PS_DDR_DQ20_502</text>
<text x="174.3" y="48.3">A13</text>
<text x="174.3" y="50.1">A14/NC</text>
<text x="174.3" y="51.9">A15/NC</text>
<text x="199.9" y="48.3">DQ11</text>
<text x="199.9" y="50.1">DQ12</text>
<text x="199.9" y="51.9">DQ13</text>
<text x="199.9" y="53.8">DQ14</text>
<text x="55.4" y="55.6">PS_DDR_A2_502</text>
<text x="55.4" y="57.4">PS_DDR_A1_502</text>
<text x="55.4" y="59.3">PS_DDR_A0_502</text>
<text x="78.6" y="59.3">PS_DDR_DQ14_502</text>
<text x="78.6" y="57.4">PS_DDR_DQ15_502</text>
<text x="78.6" y="55.6">PS_DDR_DQ16_502</text>
<text x="174.3" y="55.6">BA0</text>
<text x="174.3" y="57.4">BA1</text>
<text x="174.3" y="59.3">BA2</text>
<text x="199.9" y="55.6">DQ15</text>
<text x="55.4" y="64.7">PS_DDR_BA2_502</text>
<text x="78.6" y="64.7">PS_DDR_DQ11_502</text>
<text x="78.6" y="62.9">PS_DDR_DQ12_502</text>
<text x="78.6" y="61.1">PS_DDR_DQ13_502</text>
<text x="174.3" y="62.9">RAS_L</text>
<text x="174.3" y="64.7">CAS_L</text>
<text x="199.7" y="61.1">VDD0</text>
<text x="199.7" y="62.9">VDD1</text>
<text x="199.7" y="64.7">VDD2</text>
<text x="55.4" y="66.6">PS_DDR_BA1_502</text>
<text x="55.4" y="68.4">PS_DDR_BA0_502</text>
<text x="78.6" y="66.6">PS_DDR_DQ10_502</text>
<text x="79.5" y="70.2">PS_DDR_DQ8_502</text>
<text x="79.5" y="68.4">PS_DDR_DQ9_502</text>
<text x="174.3" y="66.6">WE_L</text>
<text x="174.3" y="70.2">CK</text>
<text x="199.7" y="66.6">VDD3</text>
<text x="199.7" y="68.4">VDD4</text>
<text x="199.7" y="70.2">VDD5</text>
<text x="55.4" y="73.9">PS_DDR_DRST_B_502</text>
<text x="55.4" y="77.6">PS_DDR_CAS_B_502</text>
<text x="55.4" y="75.7">PS_DDR_RAS_B_502</text>
<text x="79.5" y="77.6">PS_DDR_DQ4_502</text>
<text x="79.5" y="75.7">PS_DDR_DQ5_502</text>
<text x="79.5" y="73.9">PS_DDR_DQ6_502</text>
<text x="79.5" y="72.1">PS_DDR_DQ7_502</text>
<text x="174.3" y="72.1">CK_L</text>
<text x="174.3" y="75.7">LDQS</text>
<text x="174.3" y="77.6">LDQS_L</text>
<text x="199.7" y="72.1">VDD6</text>
<text x="199.7" y="73.9">VDD7</text>
<text x="199.7" y="75.7">VDD8</text>
<text x="55.4" y="79.4">PS_DDR_CS_B_502</text>
<text x="55.4" y="81.2">PS_DDR_WE_B_502</text>
<text x="79.5" y="83">PS_DDR_DQ1_502</text>
<text x="79.5" y="81.2">PS_DDR_DQ2_502</text>
<text x="79.5" y="79.4">PS_DDR_DQ3_502</text>
<text x="174.3" y="79.4">UDQS</text>
<text x="174.3" y="81.2">UDQS_L</text>
<text x="198.4" y="81.2">VDDQ0</text>
<text x="198.4" y="83">VDDQ1</text>
<text x="55.4" y="88.5">PS_DDR_CKP_502</text>
<text x="55.4" y="86.7">PS_DDR_CKE_502</text>
<text x="79.5" y="84.9">PS_DDR_DQ0_502</text>
<text x="174.3" y="84.9">LDM</text>
<text x="174.3" y="86.7">UDM</text>
<text x="198.4" y="84.9">VDDQ2</text>
<text x="198.4" y="86.7">VDDQ3</text>
<text x="198.4" y="88.5">VDDQ4</text>
<text x="55.4" y="90.4">PS_DDR_CKN_502</text>
<text x="55.4" y="95.8">PS_DDR_ODT_502</text>
<text x="79.4" y="95.8">PS_DDR_DM0_502</text>
<text x="79.4" y="94">PS_DDR_DM1_502</text>
<text x="79.4" y="92.2">PS_DDR_DM2_502</text>
<text x="79.4" y="90.4">PS_DDR_DM3_502</text>
<text x="174.3" y="90.4">CKE0</text>
<text x="174.3" y="92.2">CKE1/NC</text>
<text x="174.3" y="95.8">CS0_L</text>
<text x="198.4" y="90.4">VDDQ5</text>
<text x="198.4" y="92.2">VDDQ6</text>
<text x="198.4" y="94">VDDQ7</text>
<text x="198.4" y="95.8">VDDQ8</text>
<text x="55.4" y="101.3">PS_DDR_VRP_502</text>
<text x="76.4" y="101.3">PS_DDR_DQS_P3_502</text>
<text x="174.3" y="97.7">CS1_L/NC</text>
<text x="174.3" y="101.3">ODT0</text>
<text x="198.8" y="101.3">VSSQ0</text>
<text x="55.4" y="103.1">PS_DDR_VRN_502</text>
<text x="76.2" y="106.8">PS_DDR_DQS_N2_502</text>
<text x="76.2" y="103.1">PS_DDR_DQS_N3_502</text>
<text x="76.4" y="105">PS_DDR_DQS_P2_502</text>
<text x="174.3" y="103.1">ODT1/NC</text>
<text x="174.3" y="105">RESET_L</text>
<text x="198.8" y="103.1">VSSQ1</text>
<text x="198.8" y="105">VSSQ2</text>
<text x="198.8" y="106.8">VSSQ3</text>
<text x="76.2" y="110.5">PS_DDR_DQS_N1_502</text>
<text x="76.4" y="112.3">PS_DDR_DQS_P0_502</text>
<text x="76.4" y="108.6">PS_DDR_DQS_P1_502</text>
<text x="174.3" y="108.6">VREFCA</text>
<text x="174.3" y="110.5">VREFDQ</text>
<text x="198.8" y="108.6">VSSQ4</text>
<text x="198.8" y="110.5">VSSQ5</text>
<text x="198.8" y="112.3">VSSQ6</text>
<text x="76.2" y="114.1">PS_DDR_DQS_N0_502</text>
<text x="174.3" y="114.1">ZQ0</text>
<text x="174.3" y="116">ZQ1/NC</text>
<text x="174.3" y="119.6">VSS0</text>
<text x="198.8" y="114.1">VSSQ7</text>
<text x="198.8" y="116">VSSQ8</text>
<text x="200.1" y="119.6">VSS5</text>
<text x="174.3" y="121.4">VSS1</text>
<text x="174.3" y="123.3">VSS2</text>
<text x="174.3" y="125.1">VSS3</text>
<text x="200.1" y="121.4">VSS6</text>
<text x="200.1" y="123.3">VSS7</text>
<text x="200.1" y="125.1">VSS8</text>
<text x="174.3" y="126.9">VSS4</text>
<text x="199.2" y="128.8">VSS10</text>
<text x="199.2" y="130.6">VSS11</text>
<text x="200.1" y="126.9">VSS9</text>
</g>
<g font-size="1.6" fill="#f00">
<text x="144.5" y="24.2">MEM_ADD0</text>
<text x="144.5" y="26">MEM_ADD1</text>
<text x="144.5" y="27.8">MEM_ADD2</text>
<text x="144.5" y="29.6">MEM_ADD3</text>
<text x="221.6" y="24.3">DDR3_D0</text>
<text x="221.6" y="26.2">DDR3_D7</text>
<text x="221.6" y="28">DDR3_D1</text>
<text x="221.6" y="29.8">DDR3_D6</text>
<text x="22.5" y="32.9">MEM_ADD14</text>
<text x="22.5" y="34.8">MEM_ADD13</text>
<text x="144.5" y="31.5">MEM_ADD4</text>
<text x="144.5" y="33.3">MEM_ADD5</text>
<text x="144.5" y="35.1">MEM_ADD6</text>
<text x="221.6" y="31.6">DDR3_D3</text>
<text x="221.6" y="33.5">DDR3_D5</text>
<text x="221.6" y="35.3">DDR3_D2</text>
<text x="22.5" y="36.6">MEM_ADD12</text>
<text x="22.5" y="38.4">MEM_ADD11</text>
<text x="22.5" y="40.2">MEM_ADD10</text>
<text x="144.5" y="37">MEM_ADD7</text>
<text x="144.5" y="38.8">MEM_ADD8</text>
<text x="144.5" y="40.6">MEM_ADD9</text>
<text x="221.6" y="37.1">DDR3_D4</text>
<text x="22.5" y="42.1">MEM_ADD9</text>
<text x="22.5" y="43.9">MEM_ADD8</text>
<text x="22.5" y="45.7">MEM_ADD7</text>
<text x="22.5" y="47.6">MEM_ADD6</text>
<text x="144.5" y="42.4">MEM_ADD10</text>
<text x="144.5" y="44.3">MEM_ADD11</text>
<text x="144.5" y="46.1">MEM_ADD12</text>
<text x="144.5" y="47.9">MEM_ADD13</text>
<text x="221.6" y="42.6">DDR3_D13</text>
<text x="221.6" y="44.4">DDR3_D11</text>
<text x="221.6" y="46.3">DDR3_D14</text>
<text x="22.5" y="49.4">MEM_ADD5</text>
<text x="22.5" y="51.2">MEM_ADD4</text>
<text x="22.5" y="53">MEM_ADD3</text>
<text x="144.5" y="49.8">MEM_ADD14</text>
<text x="221.6" y="48.1">DDR3_D10</text>
<text x="221.6" y="49.9">DDR3_D9</text>
<text x="221.6" y="51.8">DDR3_D12</text>
<text x="221.6" y="53.6">DDR3_D8</text>
<text x="22.5" y="54.9">MEM_ADD2</text>
<text x="22.5" y="56.7">MEM_ADD1</text>
<text x="22.5" y="58.5">MEM_ADD0</text>
<text x="113.4" y="57.1">DDR3_D15</text>
<text x="113.4" y="58.9">DDR3_D14</text>
<text x="143.6" y="55.2">MEM_BANK0</text>
<text x="143.6" y="57.1">MEM_BANK1</text>
<text x="143.6" y="58.9">MEM_BANK2</text>
<text x="221.6" y="55.4">DDR3_D15</text>
<text x="22.5" y="64">MEM_BANK2</text>
<text x="22.5" y="65.8">MEM_BANK1</text>
<text x="113.4" y="60.7">DDR3_D13</text>
<text x="113.4" y="62.5">DDR3_D12</text>
<text x="113.4" y="64.4">DDR3_D11</text>
<text x="143.7" y="62.5">MEM_RAS#</text>
<text x="143.7" y="64.4">MEM_CAS#</text>
<text x="22.5" y="67.7">MEM_BANK0</text>
<text x="113.4" y="66.2">DDR3_D10</text>
<text x="113.4" y="68.1">DDR3_D9</text>
<text x="113.4" y="69.9">DDR3_D8</text>
<text x="113.4" y="71.7">DDR3_D7</text>
<text x="141.9" y="69.9">MEM_CLK0_P</text>
<text x="141.9" y="71.7">MEM_CLK0_N</text>
<text x="143.7" y="66.2">MEM_WE#</text>
<text x="22.5" y="73.9">MEM_RESET#</text>
<text x="22.5" y="75.7">MEM_RAS#</text>
<text x="22.5" y="77.6">MEM_CAS#</text>
<text x="113.4" y="73.5">DDR3_D6</text>
<text x="113.4" y="75.4">DDR3_D5</text>
<text x="113.4" y="77.2">DDR3_D4</text>
<text x="140.1" y="75.4">MEM_DQS0_P</text>
<text x="140.1" y="77.2">MEM_DQS0_N</text>
<text x="22.5" y="79.4">MEM_MA0_CS_L0</text>
<text x="22.5" y="81.2">MEM_WE#</text>
<text x="113.4" y="79">DDR3_D3</text>
<text x="113.4" y="80.8">DDR3_D2</text>
<text x="113.4" y="82.7">DDR3_D1</text>
<text x="140.1" y="79">MEM_DQS1_P</text>
<text x="140.1" y="80.8">MEM_DQS1_N</text>
<text x="13.3" y="88.5">MEM_CLK0_P</text>
<text x="22.5" y="86.7">MEM_MA0_CKE0</text>
<text x="113.4" y="84.5">DDR3_D0</text>
<text x="140.1" y="84.5">MEM_DM0</text>
<text x="140.1" y="86.3">MEM_DM1</text>
<text x="145.6" y="90">MEM_MA0_CKE0</text>
<text x="13.3" y="90.4">MEM_CLK0_N</text>
<text x="22.5" y="95.8">MEM_MA0_ODT0</text>
<text x="113.4" y="93.6">MEM_DM1</text>
<text x="113.4" y="95.5">MEM_DM0</text>
<text x="145.6" y="95.5">MEM_MA0_CS_L0</text>
<text x="145.6" y="101">MEM_MA0_ODT0</text>
<text x="123.6" y="104.6">MEM_RESET#</text>
<text x="137.5" y="103.8">MEM_RESET#</text>
<text x="113.4" y="108.3">MEM_DQS1_P</text>
<text x="113.4" y="110.1">MEM_DQS1_N</text>
<text x="113.4" y="111.9">MEM_DQS0_P</text>
<text x="113.4" y="113.8">MEM_DQS0_N</text>
</g>
<g font-size="1.3">
<text x="29.3" y="1.4">5</text>
<text x="84.1" y="1.4">4</text>
<text x="139" y="1.4">3</text>
<text x="193.8" y="1.4">2</text>
<text x="248.7" y="1.4">1</text>
<text x=".5" y="24.7">D</text>
<text x="276.6" y="24.7">D</text>
<text x=".5" y="68.2">C</text>
<text x="276.6" y="68.2">C</text>
<text x=".5" y="111.6">B</text>
<text x="276.6" y="111.6">B</text>
<text x=".5" y="155">A</text>
<text x="276.6" y="155">A</text>
<text x="29.3" y="176.9">5</text>
<text x="84.1" y="176.9">4</text>
<text x="139" y="176.9">3</text>
<text x="193.8" y="176.9">2</text>
<text x="248.7" y="176.9">1</text>
</g>
</svg>
